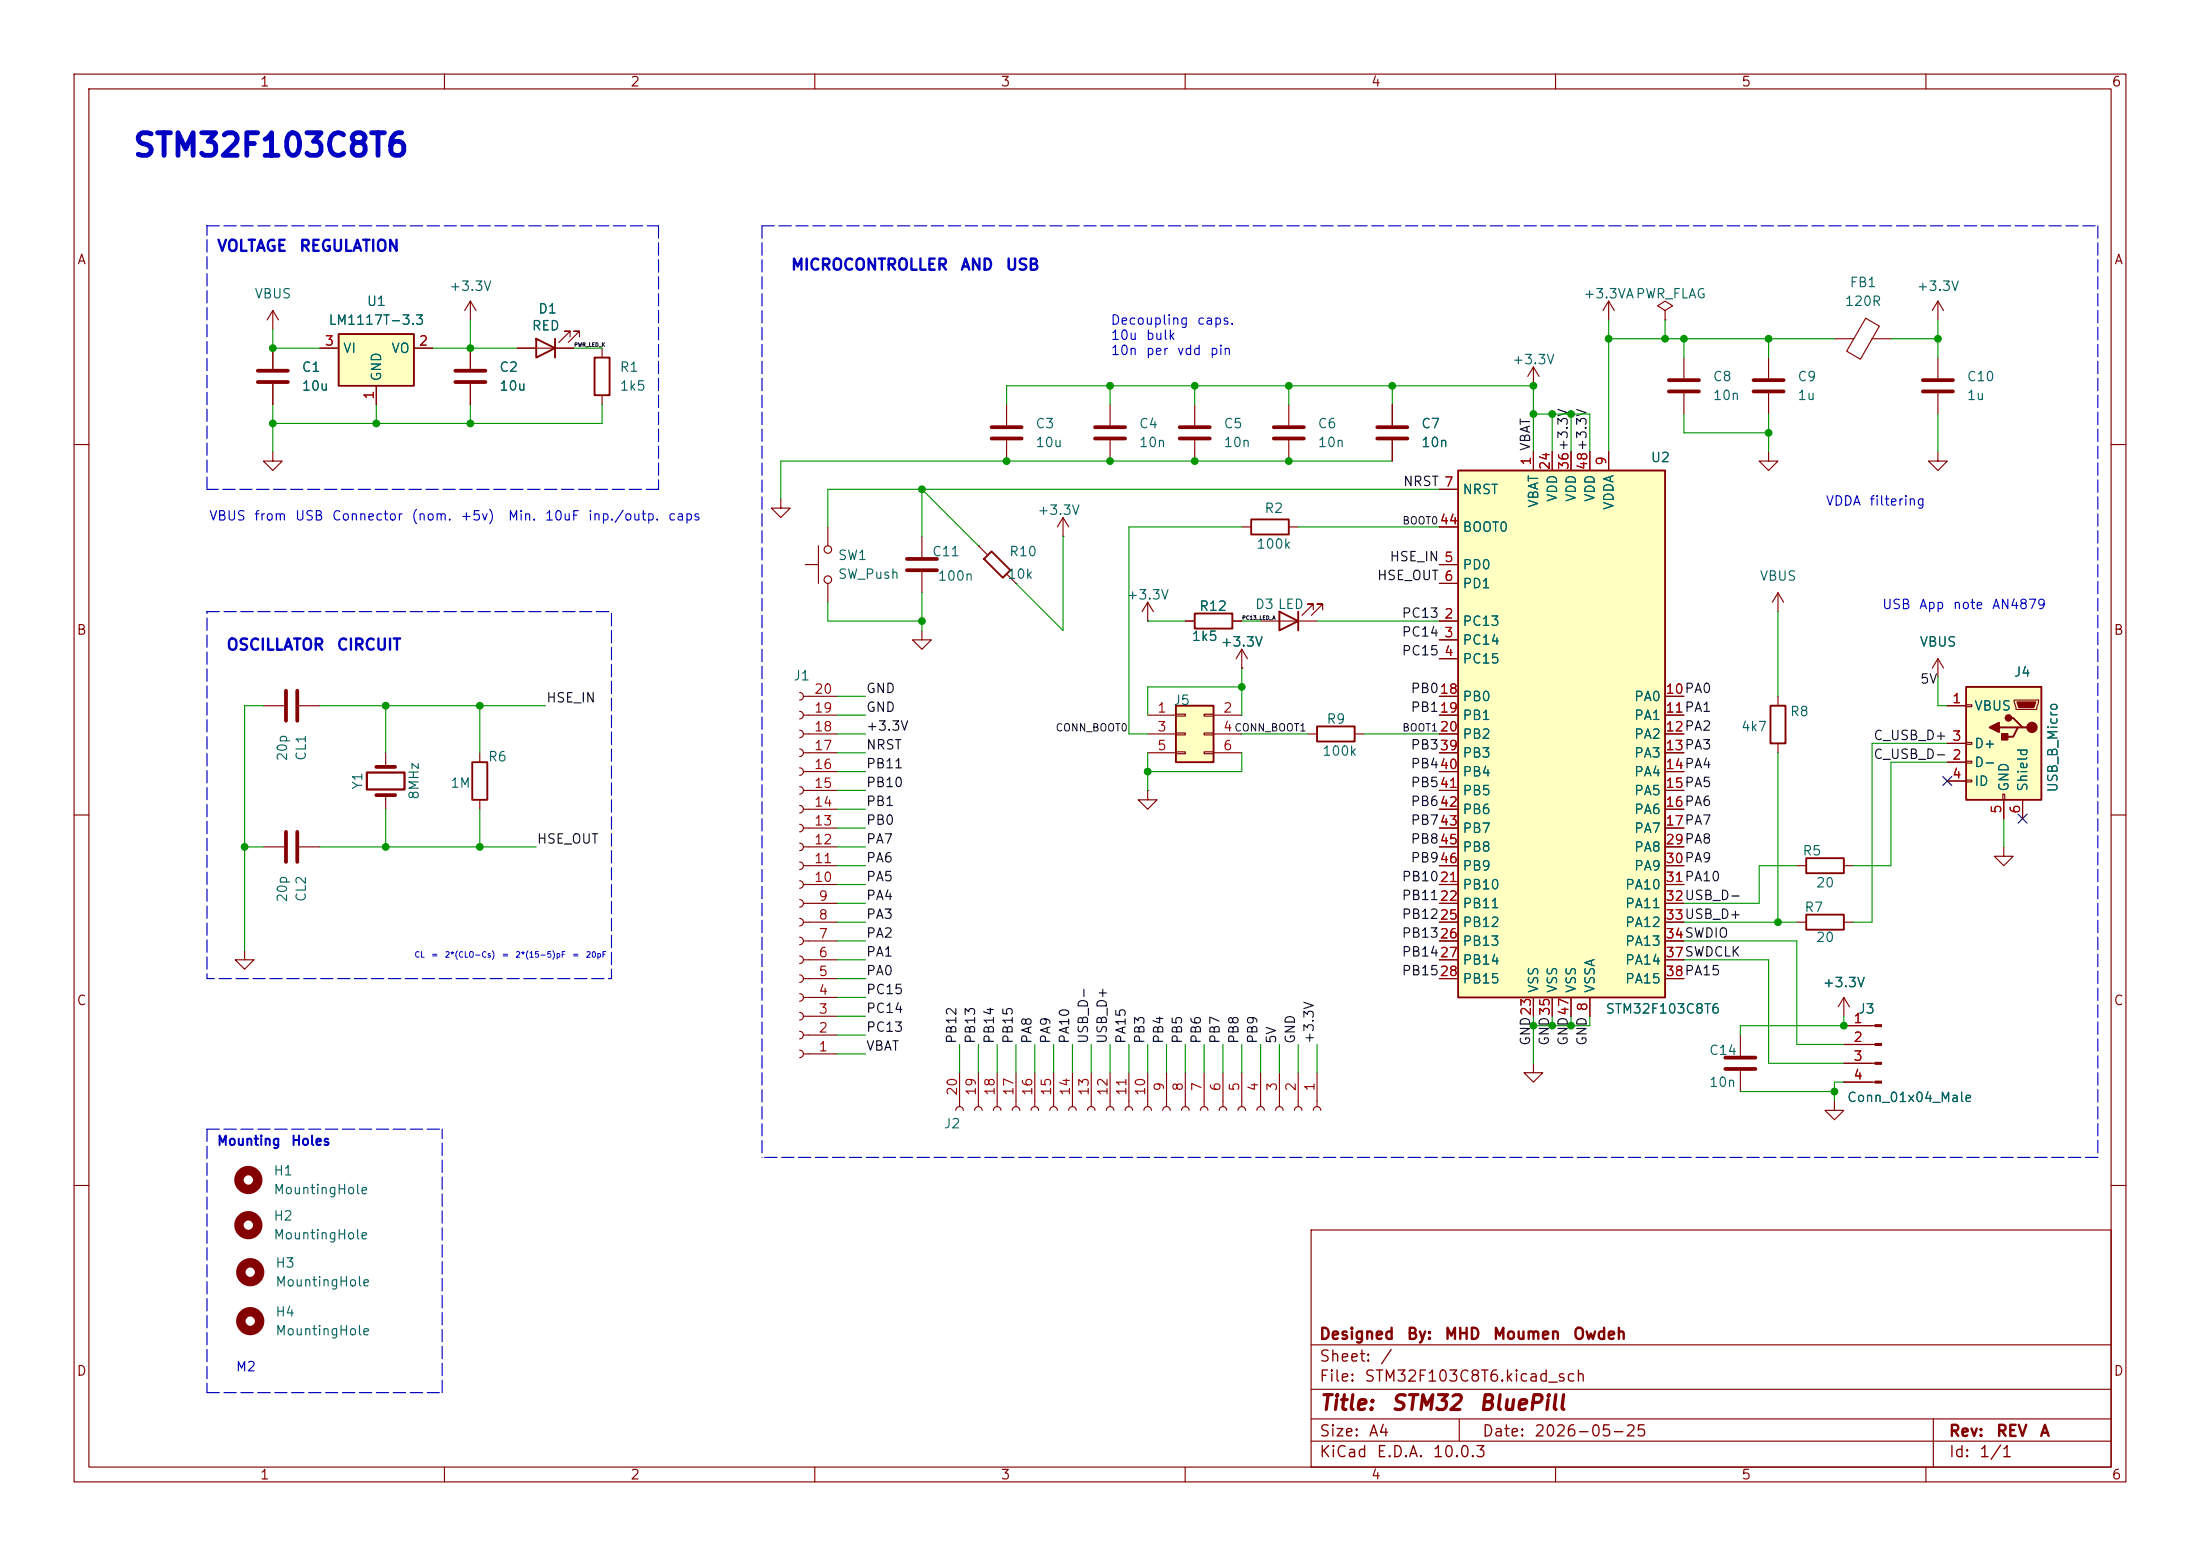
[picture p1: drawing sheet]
<svg xmlns="http://www.w3.org/2000/svg" width="297mm" height="210mm" viewBox="0 0 297 210" stroke-linecap="round" stroke-linejoin="round" font-family="sans-serif">
<g fill="none" stroke="#840000" stroke-width=".15">
<path d="M10 10h277v190h-277zM12 12h273v186h-273zM60 10v2M110 10v2M160 10v2M210 10v2M260 10v2M149.9 54.6v2.8M149.9 59.4v2.8M10 60h2M238.8 61v1.2h1.2l-1.2 1.3-1.3-1.3h1.3M285 60h2"/>
<path d="M35.6 95.3h2.8M40.4 95.3h2.8M124.5 85.1v1.3h1.2l-1.2 1.2-1.3-1.2h1.3M160 83.8h1.3M166.4 83.8h1.2M176.5 99.1h1.3M182.9 99.1h1.2M240 80l-.7 1.3M240 80l.8 1.3M240 80v2.6M10 110h2M64.8 101.6v1.3"/>
<path d="M64.8 108v1.2M242.6 116.8h1.2M248.9 116.8h1.3M285 110h2M248.9 134.6l-.7 1.3M248.9 134.6l.8 1.3M248.9 134.6v2.6M10 160h2M177 166h108v32h-108zM285 160h2M60 198v2M110 198v2"/>
<path d="M160 198v2M177 194.5h108M177 191.5h108M177 187.5h108M177 181.5h108M197 191.5v3M210 198v2M260 198v2M261 191.5v6.5"/>
</g>
<path d="M161.3 82.8h5.1v2h-5.1zM177.8 98h5.1v2.1h-5.1zM63.8 102.9h2v5.1h-2zM243.8 115.8h5.1v2.1h-5.1z" fill="none" stroke="#840000" stroke-width=".25"/>
<circle cx="33.5" cy="165.4" r="1.27" fill="none" stroke="#840000" stroke-width="1.3"/>
<path d="M147.8 57.7h4.1M147.8 59.2h4.1M38.6 93.2v4.1M40.1 93.2v4.1" fill="none" stroke="#840000" stroke-width=".51"/>
<path d="M196.8 63.5h28v71.1h-28z" fill="#ffffc2"/>
<path d="M72.4 45.7l2.5 1.3-2.5 1.3zM74.9 45.7v2.6M80.3 48.3h2v5h-2zM196.8 63.5h28v71.1h-28zM239 95.3h2v5h-2z" fill="none" stroke="#840000" stroke-width=".25"/>
<g fill="none" stroke="#840000" stroke-width=".15">
<path d="M36.8 41.9l-.7 1.3M36.8 41.9l.8 1.3M36.8 41.9v2.6M63.5 47v2.8M63.5 51.8v2.8M69.8 47h7.7M77 45.5v-.8h-.8h.8l-1.6 1.5M78.2 45.5v-.8h-.7h.7l-1.5 1.5M81.3 47v1.3M81.3 53.3v1.3M174 54.6v2.8M174 59.4v2.8"/>
<path d="M36.8 61v1.2h1.3l-1.3 1.3-1.2-1.3h1.2M108.7 76.2h1.8M110.5 73.7v5M111.8 71.1v2.6M111.8 78.7v2.6M194.3 76.2h2.5M194.3 78.7h2.5M194.3 66h2.5M194.3 71.1h2.5M207 61v2.5M209.5 61v2.5M212.1 61v2.5"/>
<path d="M214.6 61v2.5M217.2 61v2.5M194.3 83.8h2.5M194.3 86.4h2.5M194.3 88.9h2.5M194.3 94h2.5M194.3 96.5h2.5M194.3 99.1h2.5M224.8 94h2.5M224.8 96.5h2.5M224.8 99.1h2.5M240 94v1.3"/>
<path d="M261.6 88.9l-.7 1.3M261.6 88.9l.8 1.3M261.6 88.9v2.5M35.6 114.3h2.8M40.4 114.3h2.8M52.1 101.6v1.9M52.1 107.3v1.9M154.9 106.7v1.3h1.3l-1.3 1.2-1.2-1.2h1.2M154.9 106.7h.1M194.3 101.6h2.5M194.3 104.1h2.5M194.3 106.7h2.5"/>
<path d="M194.3 109.2h2.5M194.3 111.8h2.5M194.3 119.4h2.5M194.3 114.3h2.5M194.3 116.8h2.5M224.8 101.6h2.5M224.8 104.1h2.5M224.8 106.7h2.5M224.8 109.2h2.5M224.8 111.8h2.5M224.8 119.4h2.5M224.8 114.3h2.5"/>
<path d="M224.8 116.8h2.5M240 100.3v1.3M270.5 114.3v1.3h1.3l-1.3 1.2-1.3-1.2h1.3M33 128.3v1.2h1.3l-1.3 1.3-1.3-1.3h1.3M194.3 121.9h2.5M194.3 124.5h2.5M194.3 127h2.5M194.3 129.5h2.5M194.3 132.1h2.5M207 134.6v2.6M209.5 134.6v2.6M212.1 134.6v2.6"/>
<path d="M214.6 134.6v2.6M224.8 121.9h2.5M224.8 124.5h2.5M224.8 127h2.5M224.8 129.5h2.5M224.8 132.1h2.5"/>
<circle cx="111.8" cy="74.2" r=".51"/>
<circle cx="111.8" cy="78.2" r=".51"/>
</g>
<circle cx="33.5" cy="159.3" r="1.27" fill="none" stroke="#840000" stroke-width="1.3"/>
<path d="M61.5 50h4M61.5 51.6h4M172 57.7h4M172 59.2h4M38.6 112.3v4M40.1 112.3v4M50.8 107.3h2.5M50.8 103.5h2.5" fill="none" stroke="#840000" stroke-width=".51"/>
<path d="M49.5 104.3h5.1v2.3h-5.1z" fill="none" stroke="#840000" stroke-width=".3"/>
<path d="M45.7 45.1h10.2v7h-10.2z" fill="#ffffc2"/>
<path d="M45.7 45.1h10.2v7h-10.2zM132.8 75.4l1.1-1 2.5 2.6-1 1z" fill="none" stroke="#840000" stroke-width=".25"/>
<g fill="none" stroke="#840000" stroke-width=".15">
<path d="M36.8 47v2.8M36.8 51.8v2.8M43.2 47h2.5M50.8 52.1v2.5M55.9 47h2.5M63.5 40.6l-.8 1.3M63.5 40.6l.8 1.3M63.5 40.6v2.6M105.4 67.3v1.3h1.3l-1.3 1.3-1.3-1.3h1.3M124.5 72.4v2.8M124.5 77.2v2.8M132.1 73.7h.1"/>
<path d="M132.1 73.7l1.2 1.2M135.9 77.5l1.3 1.2M137.2 78.7h.1M167.6 90.2h.1M167.6 87.6l-.7 1.3M167.6 87.6l.8 1.3M167.6 87.6v2.6"/>
</g>
<path d="M34.8 50h4.1M34.8 51.6h4.1M122.4 75.4h4.1M122.4 77h4.1" fill="none" stroke="#840000" stroke-width=".51"/>
<circle cx="33.8" cy="171.7" r="1.27" fill="none" stroke="#840000" stroke-width="1.3"/>
<path d="M158.7 95.3h5.1v7.6h-5.1z" fill="#ffffc2"/>
<path d="M158.7 95.3h5.1v7.6h-5.1z" fill="none" stroke="#840000" stroke-width=".25"/>
<path d="M154.9 96.5h3.8M154.9 99.1h3.8M158.7 96.4h1.3v.2h-1.3zM158.7 98.9h1.3v.3h-1.3zM162.6 96.4h1.2v.2h-1.2zM162.6 98.9h1.2v.3h-1.2zM163.8 96.5h3.8M163.8 99.1h3.8M154.9 101.6h3.8M158.7 101.5h1.3v.2h-1.3zM162.6 101.5h1.2v.2h-1.2zM163.8 101.6h3.8" fill="none" stroke="#840000" stroke-width=".15"/>
<path d="M265.4 92.7h10.2v15.3h-10.2z" fill="#ffffc2"/>
<path d="M168.9 70.1h5.1v2h-5.1zM172.7 82.6l2.6 1.2-2.6 1.3zM175.3 82.6v2.5M265.4 92.7h10.2v15.3h-10.2zM269.9 98.2h2.5M271.1 96.9h.7l1.2 1.3h.7M273 98.2h-.6l-.6 1.2h-1.3M243.8 123.4h5.1v2.1h-5.1z" fill="none" stroke="#840000" stroke-width=".25"/>
<g fill="none" stroke="#840000" stroke-width=".15">
<path d="M36.8 47v2.8M36.8 51.8v2.8M43.2 47h2.5M50.8 52.1v2.5M55.9 47h2.5M63.5 47v2.8M63.5 51.8v2.8M69.8 47h2.6M74.9 47h2.6M135.9 54.6v2.8M135.9 59.4v2.8M161.3 54.6v2.8"/>
<path d="M161.3 59.4v2.8M188 54.6v2.8M188 59.4v2.8M207 49.5l-.8 1.3M207 49.5l.8 1.3M207 49.5v2.6M217.2 40.6l-.8 1.3M217.2 40.6l.7 1.3M217.2 40.6v2.6M224.8 41.9l1-.6-1-.7-1 .7 1 .6v1.3M224.8 43.2h.1M227.3 48.3v2.8"/>
<path d="M227.3 53.1v2.8M238.8 48.3v2.8M238.8 53.1v2.8M247.6 45.7h2.6M251.9 43l1.8 1-2.5 4.5-1.9-1.1zM252.7 45.7h2.6M261.6 40.6v2.6M261.6 48.3v2.8M261.6 53.1v2.8M261.6 40.6l-.7 1.3M261.6 40.6l.8 1.3M143.5 72.4h.1"/>
<path d="M143.5 69.9l-.8 1.2M143.5 69.9l.8 1.2M143.5 69.9v2.5M167.6 71.1h1.3M174 71.1h1.3M194.3 71.1h2.5M194.3 76.2h2.5M194.3 78.7h2.5M194.3 66h2.5M207 61v2.5M209.5 61v2.5M212.1 61v2.5"/>
<path d="M214.6 61v2.5M217.2 61v2.5M261.6 61v1.2h1.3l-1.3 1.3-1.3-1.3h1.3M107.9 98.6a.51 .51 0 0 1 .6 .5 .51 .51 0 0 1-.6 .5M107.9 96a.51 .51 0 0 1 .6 .5 .51 .51 0 0 1-.6 .5M107.9 93.5a.51 .51 0 0 1 .6 .5 .51 .51 0 0 1-.6 .5M108.5 99.1h4.5M108.5 96.5h4.5M108.5 94h4.5M154.9 83.8h.1M154.9 81.3l-.7 1.3M154.9 81.3l.8 1.3"/>
<path d="M154.9 81.3v2.5M160 83.8h1.3M166.4 83.8h1.2M167.6 90.2h.1M170.2 83.8h7.6M177.3 82.3v-.8h-.8h.8l-1.5 1.6M178.6 82.3v-.8h-.8h.8l-1.6 1.6M194.3 83.8h2.5M194.3 99.1h2.5M194.3 96.5h2.5M194.3 94h2.5M194.3 86.4h2.5"/>
<path d="M194.3 88.9h2.5M224.8 99.1h2.5M224.8 96.5h2.5M224.8 94h2.5M262.9 95.3h2.5M265.4 95.1h.8v.3h-.8zM271.9 94.5h3.3v.2l-.2 1.1h-2.8zM107.9 118.9a.51 .51 0 0 1 .6 .5 .51 .51 0 0 1-.6 .5M107.9 116.3a.51 .51 0 0 1 .6 .5 .51 .51 0 0 1-.6 .5M107.9 113.8a.51 .51 0 0 1 .6 .5 .51 .51 0 0 1-.6 .5M107.9 111.3a.51 .51 0 0 1 .6 .5 .51 .51 0 0 1-.6 .5M107.9 108.7a.51 .51 0 0 1 .6 .5 .51 .51 0 0 1-.6 .5"/>
<path d="M107.9 106.2a.51 .51 0 0 1 .6 .5 .51 .51 0 0 1-.6 .5M107.9 103.6a.51 .51 0 0 1 .6 .5 .51 .51 0 0 1-.6 .5M107.9 101.1a.51 .51 0 0 1 .6 .5 .51 .51 0 0 1-.6 .5M108.5 119.4h4.5M108.5 116.8h4.5M108.5 114.3h4.5M108.5 111.8h4.5M108.5 109.2h4.5M108.5 106.7h4.5M108.5 104.1h4.5M108.5 101.6h4.5M194.3 119.4h2.5"/>
<path d="M194.3 116.8h2.5M194.3 114.3h2.5M194.3 111.8h2.5M194.3 109.2h2.5M194.3 106.7h2.5M194.3 104.1h2.5M194.3 101.6h2.5M224.8 119.4h2.5M224.8 116.8h2.5M224.8 114.3h2.5M224.8 111.8h2.5M224.8 109.2h2.5"/>
<path d="M224.8 106.7h2.5M224.8 104.1h2.5M224.8 101.6h2.5M262.9 102.9h2.5M262.9 100.3h2.5M262.9 105.4h2.5M265.4 100.2h.8v.3h-.8zM265.4 102.7h.8v.3h-.8zM265.4 105.3h.8v.2h-.8zM270.4 107.2h.2v.8h-.2zM270.5 108v2.5M273 108v2.5"/>
<path d="M107.9 139.2a.51 .51 0 0 1 .6 .5 .51 .51 0 0 1-.6 .5M107.9 136.7a.51 .51 0 0 1 .6 .5 .51 .51 0 0 1-.6 .5M107.9 134.1a.51 .51 0 0 1 .6 .5 .51 .51 0 0 1-.6 .5M107.9 131.6a.51 .51 0 0 1 .6 .5 .51 .51 0 0 1-.6 .5M107.9 129a.51 .51 0 0 1 .6 .5 .51 .51 0 0 1-.6 .5M107.9 126.5a.51 .51 0 0 1 .6 .5 .51 .51 0 0 1-.6 .5M107.9 124a.51 .51 0 0 1 .6 .5 .51 .51 0 0 1-.6 .5M107.9 121.4a.51 .51 0 0 1 .6 .5 .51 .51 0 0 1-.6 .5M108.5 124.5h4.5M108.5 139.7h4.5M108.5 137.2h4.5M108.5 134.6h4.5"/>
<path d="M108.5 132.1h4.5M108.5 129.5h4.5M108.5 127h4.5M108.5 121.9h4.5M194.3 124.5h2.5M194.3 132.1h2.5M194.3 129.5h2.5M194.3 127h2.5M194.3 121.9h2.5M207 134.6v2.6M209.5 134.6v2.6M212.1 134.6v2.6"/>
<path d="M214.6 134.6v2.6M224.8 124.5h2.5M224.8 132.1h2.5M224.8 129.5h2.5M224.8 127h2.5M224.8 121.9h2.5M234.9 139.7v2.8M242.6 124.5h1.2M248.9 124.5h1.3M248.9 138.4h4.2M107.9 141.7a.51 .51 0 0 1 .6 .5 .51 .51 0 0 1-.6 .5M108.5 142.2h4.5"/>
<path d="M129 149.9a.51 .51 0 0 1 .5-.5 .51 .51 0 0 1 .5 .5M129.5 144.8v4.6M131.6 149.9a.51 .51 0 0 1 .5-.5 .51 .51 0 0 1 .5 .5M132.1 144.8v4.6M134.1 149.9a.51 .51 0 0 1 .5-.5 .51 .51 0 0 1 .5 .5M134.6 144.8v4.6M136.7 149.9a.51 .51 0 0 1 .5-.5 .51 .51 0 0 1 .5 .5M137.2 144.8v4.6M139.2 149.9a.51 .51 0 0 1 .5-.5 .51 .51 0 0 1 .5 .5M139.7 144.8v4.6M141.7 149.9a.51 .51 0 0 1 .5-.5 .51 .51 0 0 1 .5 .5M142.2 144.8v4.6"/>
<path d="M144.3 149.9a.51 .51 0 0 1 .5-.5 .51 .51 0 0 1 .5 .5M144.8 144.8v4.6M146.8 149.9a.51 .51 0 0 1 .5-.5 .51 .51 0 0 1 .5 .5M147.3 144.8v4.6M149.4 149.9a.51 .51 0 0 1 .5-.5 .51 .51 0 0 1 .5 .5M149.9 144.8v4.6M151.9 149.9a.51 .51 0 0 1 .5-.5 .51 .51 0 0 1 .5 .5M152.4 144.8v4.6M154.4 149.9a.51 .51 0 0 1 .5-.5 .51 .51 0 0 1 .5 .5M154.9 144.8v4.6M157 149.9a.51 .51 0 0 1 .5-.5 .51 .51 0 0 1 .5 .5M157.5 144.8v4.6"/>
<path d="M159.5 149.9a.51 .51 0 0 1 .5-.5 .51 .51 0 0 1 .5 .5M160 144.8v4.6M162.1 149.9a.51 .51 0 0 1 .5-.5 .51 .51 0 0 1 .5 .5M162.6 144.8v4.6M164.6 149.9a.51 .51 0 0 1 .5-.5 .51 .51 0 0 1 .5 .5M165.1 144.8v4.6M167.1 149.9a.51 .51 0 0 1 .5-.5 .51 .51 0 0 1 .5 .5M167.6 144.8v4.6M169.7 149.9a.51 .51 0 0 1 .5-.5 .51 .51 0 0 1 .5 .5M170.2 144.8v4.6M172.2 149.9a.51 .51 0 0 1 .5-.5 .51 .51 0 0 1 .5 .5M172.7 144.8v4.6"/>
<path d="M174.8 149.9a.51 .51 0 0 1 .5-.5 .51 .51 0 0 1 .5 .5M175.3 144.8v4.6M177.3 149.9a.51 .51 0 0 1 .5-.5 .51 .51 0 0 1 .5 .5M177.8 144.8v4.6M207 143.5v1.3h1.3l-1.3 1.3-1.3-1.3h1.3M234.9 144.5v2.8M247.6 148.6v1.3h1.3l-1.3 1.2-1.2-1.2h1.2M248.9 141h4.2M248.9 143.5h4.2M248.9 146.1h4.2"/>
</g>
<g fill="#840000" stroke="#840000" stroke-width=".15">
<path d="M272.3 94.7h2.5l-.2 .8h-2.1z"/>
<path d="M253.1 138.3h.9v.3h-.9z"/>
<path d="M253.1 140.8h.9v.3h-.9z"/>
<path d="M253.1 143.4h.9v.2h-.9z"/>
<path d="M253.1 145.9h.9v.3h-.9z"/>
</g>
<g fill="#840000" stroke="#840000" stroke-width=".25">
<path d="M270.3 99.1h.7v.7h-.7z"/>
<path d="M268.6 98.2l1.3-.7v1.3z"/>
<circle cx="274.3" cy="98.2" r=".63"/>
<circle cx="271.1" cy="96.9" r=".38"/>
</g>
<circle cx="33.8" cy="178.3" r="1.27" fill="none" stroke="#840000" stroke-width="1.3"/>
<g fill="none" stroke="#840000" stroke-width=".51">
<path d="M133.9 57.7h4M133.9 59.2h4M159.3 57.7h4M159.3 59.2h4M185.9 57.7h4.1M185.9 59.2h4.1M225.3 51.3h4.1M225.3 52.8h4.1M236.7 51.3h4.1M236.7 52.8h4.1M259.6 51.3h4.1M259.6 52.8h4.1"/>
<path d="M232.9 142.7h4.1M232.9 144.3h4.1"/>
</g>
<g fill="none" stroke="#0000c2" stroke-width=".15" stroke-dasharray="1.7 .6">
<path d="M27.9 30.5h.1M27.9 30.5h61M88.9 30.5v35.5M102.9 30.5h180.3M102.9 30.5v125.7M283.2 30.5v125.7M27.9 66v-35.5M88.9 66h-61M27.9 82.6h54.6v49.5h-54.6zM27.9 152.4h31.8M27.9 152.4v35.6M283.2 156.2h-180.3"/>
<path d="M27.9 188h31.8M59.7 188v-35.6"/>
</g>
<g fill="none" stroke="#009600" stroke-width=".15">
<path d="M36.8 44.5v2.5h6.4M36.8 54.6v6.4M50.8 54.6v2.6M58.4 47h11.4M63.5 43.2v3.8M63.5 54.6v2.6M77.5 47h3.8M81.3 54.6v2.6h-44.5M135.9 54.6v-2.5h71.1v8.9M149.9 52.1v2.5M161.3 52.1v2.5M174 52.1v2.5"/>
<path d="M188 52.1v2.5M207 55.9h7.6v5.1M209.5 55.9v5.1M212.1 55.9v5.1M217.2 45.7h30.4M217.2 43.2v17.8M224.8 43.2v2.5M227.3 45.7v2.6M227.3 55.9v2.5h11.5M238.8 45.7v2.6M238.8 55.9v5.1M255.3 45.7h6.3"/>
<path d="M261.6 43.2v5.1M261.6 55.9v5.1M124.5 72.4v-6.4l7.6 7.7M143.5 72.4v12.7l-6.3-6.4M167.6 71.1h-15.2v28h2.5M175.3 71.1h19M188 62.2h-82.6v5.1M194.3 66h-82.5v5.1M35.6 95.3h-2.6v33M43.2 95.3h30.5M52.1 95.3v6.3M64.8 95.3v6.3"/>
<path d="M111.8 81.3v2.5h12.7M113 99.1h3.8M113 94h3.8M113 96.5h3.8M124.5 80v5.1M154.9 83.8h5.1M167.6 90.2v6.3M167.6 99.1h8.9M167.6 83.8h2.6M167.6 92.7h-12.7v3.8M177.8 83.8h16.5M184.1 99.1h10.2"/>
<path d="M240 82.6v11.4M261.6 91.4v3.9h1.3M33 114.3h2.6M43.2 114.3h29.2M52.1 109.2v5.1M64.8 109.2v5.1M113 116.8h3.8M113 114.3h3.8M113 104.1h3.8M113 111.8h3.8M113 106.7h3.8M113 119.4h3.8"/>
<path d="M113 109.2h3.8M113 101.6h3.8M154.9 101.6v5.1M167.6 101.6v2.5h-12.7M240 101.6v22.9M242.6 116.8h-5.1v5.1h-10.2M262.9 102.9h-7.6v13.9h-5.1M262.9 100.3h-10.2v24.2h-2.5M270.5 110.5v3.8M113 124.5h3.8M113 139.7h3.8M113 129.5h3.8"/>
<path d="M113 127h3.8M113 134.6h3.8M113 137.2h3.8M113 132.1h3.8M113 121.9h3.8M207 137.2v6.3M209.5 137.2v1.2M212.1 137.2v1.2M214.6 137.2v1.2h-7.6M227.3 127h15.3v14h6.3M227.3 129.5h11.5v14h10.1M227.3 124.5h15.3"/>
<path d="M248.9 137.2v1.2h-14v1.3M113 142.2h3.8M129.5 141v3.8M132.1 141v3.8M134.6 141v3.8M137.2 141v3.8M139.7 141v3.8M142.2 141v3.8M144.8 141v3.8M147.3 141v3.8M149.9 141v3.8M152.4 141v3.8"/>
<path d="M154.9 141v3.8M157.5 141v3.8M160 141v3.8M162.6 141v3.8M165.1 141v3.8M167.6 141v3.8M170.2 141v3.8M172.7 141v3.8M175.3 141v3.8M177.8 141v3.8M234.9 147.3h12.7M248.9 146.1h-1.3v2.5"/>
</g>
<path d="M262.3 104.8l1.2 1.2M263.5 104.8l-1.2 1.2M272.4 109.9l1.3 1.2M273.7 109.9l-1.3 1.2" fill="none" stroke="#000084" stroke-width=".15"/>
<g fill="#009600" stroke="#009600" stroke-width=".14">
<circle cx="63.5" cy="57.2" r=".46"/>
<circle cx="50.8" cy="57.2" r=".46"/>
<circle cx="36.8" cy="47" r=".46"/>
<circle cx="36.8" cy="57.2" r=".46"/>
<circle cx="63.5" cy="47" r=".46"/>
<circle cx="64.8" cy="114.3" r=".46"/>
<circle cx="64.8" cy="95.3" r=".46"/>
<circle cx="52.1" cy="114.3" r=".46"/>
<circle cx="52.1" cy="95.3" r=".46"/>
<circle cx="33" cy="114.3" r=".46"/>
<circle cx="207" cy="138.4" r=".46"/>
<circle cx="154.9" cy="104.1" r=".46"/>
<circle cx="167.6" cy="92.7" r=".46"/>
<circle cx="124.5" cy="66" r=".46"/>
<circle cx="124.5" cy="83.8" r=".46"/>
<circle cx="161.3" cy="52.1" r=".46"/>
<circle cx="161.3" cy="62.2" r=".46"/>
<circle cx="135.9" cy="62.2" r=".46"/>
<circle cx="149.9" cy="62.2" r=".46"/>
<circle cx="209.5" cy="55.9" r=".46"/>
<circle cx="207" cy="55.9" r=".46"/>
<circle cx="207" cy="52.1" r=".46"/>
<circle cx="174" cy="62.2" r=".46"/>
<circle cx="174" cy="52.1" r=".46"/>
<circle cx="188" cy="52.1" r=".46"/>
<circle cx="149.9" cy="52.1" r=".46"/>
<circle cx="247.6" cy="147.3" r=".46"/>
<circle cx="240" cy="124.5" r=".46"/>
<circle cx="248.9" cy="138.4" r=".46"/>
<circle cx="212.1" cy="138.4" r=".46"/>
<circle cx="209.5" cy="138.4" r=".46"/>
<circle cx="238.8" cy="45.7" r=".46"/>
<circle cx="227.3" cy="45.7" r=".46"/>
<circle cx="212.1" cy="55.9" r=".46"/>
<circle cx="261.6" cy="45.7" r=".46"/>
<circle cx="217.2" cy="45.7" r=".46"/>
<circle cx="224.8" cy="45.7" r=".46"/>
<circle cx="238.8" cy="58.4" r=".46"/>
</g>
<text font-size="3" fill="#0000c2" x="17.8" y="21.9">STM32F103C8T6</text>
<g font-size="2" fill="#840000">
<text x="178" y="190.8">Title:</text>
<text x="187.7" y="190.8">STM32</text>
<text x="199.5" y="190.8">BluePill</text>
</g>
<g font-size="1.5" fill="#0000c2">
<text x="29.2" y="34.3">VOLTAGE</text>
<text x="40.3" y="34.3">REGULATION</text>
<text x="106.7" y="36.9">MICROCONTROLLER</text>
<text x="129.6" y="36.9">AND</text>
<text x="135.7" y="36.9">USB</text>
<text x="30.5" y="88.1">OSCILLATOR</text>
<text x="45.4" y="88.1">CIRCUIT</text>
</g>
<g font-size="1.5" fill="#840000">
<text x="178" y="184.2">Sheet:</text>
<text x="178" y="181.2">Designed</text>
<text x="186.2" y="184.2">/</text>
<text x="189.8" y="181.2">By:</text>
<text x="194.9" y="181.2">MHD</text>
<text x="201.4" y="181.2">Moumen</text>
<text x="212.3" y="181.2">Owdeh</text>
<text x="178" y="186.9">File:</text>
<text x="184.1" y="186.9">STM32F103C8T6.kicad_sch</text>
<text x="178" y="197.1">KiCad</text>
<text x="178" y="194.3">Size:</text>
<text x="184.7" y="194.3">A4</text>
<text x="185.7" y="197.1">E.D.A.</text>
<text x="193.3" y="197.1">10.0.3</text>
<text x="200" y="194.3">Date:</text>
<text x="207" y="194.3">2026-05-25</text>
<text x="263" y="194.3">Rev:</text>
<text x="263" y="197.1">Id:</text>
<text x="267.1" y="197.1">1/1</text>
<text x="269.4" y="194.3">REV</text>
<text x="275.3" y="194.3">A</text>
</g>
<g font-size="1.3" fill="#840000">
<text x="35" y="12">1</text>
<text x="85" y="12">2</text>
<text x="135" y="12">3</text>
<text x="185" y="12">4</text>
<text x="235" y="12">5</text>
<text x="285" y="12">6</text>
<text x="10.3" y="36">A</text>
<text x="285.3" y="36">A</text>
<text x="10.3" y="86">B</text>
<text x="285.3" y="86">B</text>
<text x="10.3" y="136">C</text>
<text x="285.3" y="136">C</text>
<text x="10.3" y="186">D</text>
<text x="285.3" y="186">D</text>
<text x="35" y="200">1</text>
<text x="85" y="200">2</text>
<text x="135" y="200">3</text>
<text x="185" y="200">4</text>
<text x="235" y="200">5</text>
<text x="285" y="200">6</text>
</g>
<g font-size="1.3" fill="#006464">
<text x="34.3" y="40.6">VBUS</text>
<text x="49.4" y="41.6">U1</text>
<text x="60.6" y="39.6">+3.3V</text>
<text x="213.7" y="40.6">+3.3VAPWR_FLAG</text>
<text x="249" y="41.6">120R</text>
<text x="249.6" y="39.1">FB1</text>
<text x="258.7" y="39.6">+3.3V</text>
<text x="44.3" y="44.2">LM1117T-3.3</text>
<text x="46.2" y="48">VI</text>
<text x="52.7" y="48">VO</text>
<text x="71.7" y="44.9">RED</text>
<text x="72.6" y="42.6">D1</text>
<text x="40.6" y="50.5">C1</text>
<text x="40.6" y="53">10u</text>
<text x="51.8" y="51.6" transform="rotate(-90 51.8 51.6)">GND</text>
<text x="67.3" y="50.5">C2</text>
<text x="67.3" y="53">10u</text>
<text x="83.6" y="50.5">R1</text>
<text x="83.6" y="53">1k5</text>
<text x="204.1" y="49.5">+3.3V</text>
<text x="231.1" y="51.8">C8</text>
<text x="242.6" y="51.8">C9</text>
<text x="265.4" y="51.8">C10</text>
<text x="139.7" y="58.1">C3</text>
<text x="153.7" y="58.1">C4</text>
<text x="165.1" y="58.1">C5</text>
<text x="177.8" y="58.1">C6</text>
<text x="191.8" y="58.1">C7</text>
<text x="231.1" y="54.3">10n</text>
<text x="242.6" y="54.3">1u</text>
<text x="265.4" y="54.3">1u</text>
<text x="139.7" y="60.7">10u</text>
<text x="153.7" y="60.7">10n</text>
<text x="165.1" y="60.7">10n</text>
<text x="177.8" y="60.7">10n</text>
<text x="191.8" y="60.7">10n</text>
<text x="222.8" y="62.7">U2</text>
<text x="140" y="69.8">+3.3V</text>
<text x="170.6" y="69.6">R2</text>
<text x="197.4" y="67">NRST</text>
<text x="208" y="68.6" transform="rotate(-90 208 68.6)">VBAT</text>
<text x="210.5" y="67.8" transform="rotate(-90 210.5 67.8)">VDD</text>
<text x="213.1" y="67.8" transform="rotate(-90 213.1 67.8)">VDD</text>
<text x="215.6" y="67.8" transform="rotate(-90 215.6 67.8)">VDD</text>
<text x="218.1" y="68.9" transform="rotate(-90 218.1 68.9)">VDDA</text>
<text x="113" y="75.9">SW1</text>
<text x="125.7" y="75.4">C11</text>
<text x="136.2" y="75.4">R10</text>
<text x="169.5" y="74.4">100k</text>
<text x="197.4" y="77.2">PD0</text>
<text x="197.4" y="72.1">BOOT0</text>
<text x="113" y="78.4">SW_Push</text>
<text x="126.5" y="78.7">100n</text>
<text x="135.9" y="78.4">10k</text>
<text x="152" y="81.2">+3.3V</text>
<text x="161.8" y="82.8">R12</text>
<text x="169.3" y="82.5">D3 LED</text>
<text x="197.4" y="79.7">PD1</text>
<text x="237.5" y="78.7">VBUS</text>
<text x="160.8" y="86.8">1k5</text>
<text x="164.7" y="87.6">+3.3V</text>
<text x="197.4" y="84.8">PC13</text>
<text x="197.4" y="87.3">PC14</text>
<text x="197.4" y="89.9">PC15</text>
<text x="259.1" y="87.6">VBUS</text>
<text x="107" y="92.2">J1</text>
<text x="158.3" y="95.5">J5</text>
<text x="197.4" y="95">PB0</text>
<text x="220.5" y="95">PA0</text>
<text x="271.8" y="91.6">J4</text>
<text x="179" y="98">R9</text>
<text x="197.4" y="97.5">PB1</text>
<text x="197.4" y="100">PB2</text>
<text x="220.5" y="97.5">PA1</text>
<text x="220.5" y="100">PA2</text>
<text x="235" y="99">4k7</text>
<text x="241.6" y="97">R8</text>
<text x="266.4" y="96.2">VBUS</text>
<text x="266.4" y="101.3">D+</text>
<text x="39.1" y="102.8" transform="rotate(-90 39.1 102.8)">20p</text>
<text x="41.6" y="102.8" transform="rotate(-90 41.6 102.8)">CL1</text>
<text x="49.2" y="106.7" transform="rotate(-90 49.2 106.7)">Y1</text>
<text x="60.7" y="106.6">1M</text>
<text x="65.8" y="103.1">R6</text>
<text x="178.4" y="102.3">100k</text>
<text x="197.4" y="102.6">PB3</text>
<text x="197.4" y="105.1">PB4</text>
<text x="197.4" y="107.7">PB5</text>
<text x="220.5" y="102.6">PA3</text>
<text x="220.5" y="105.1">PA4</text>
<text x="220.5" y="107.7">PA5</text>
<text x="266.4" y="103.8">D-</text>
<text x="266.4" y="106.4">ID</text>
<text x="271.5" y="106.9" transform="rotate(-90 271.5 106.9)">GND</text>
<text x="274" y="106.9" transform="rotate(-90 274 106.9)">Shield</text>
<text x="278.1" y="107.1" transform="rotate(-90 278.1 107.1)">USB_B_Micro</text>
<text x="56.9" y="108" transform="rotate(-90 56.9 108)">8MHz</text>
<text x="197.4" y="110.2">PB6</text>
<text x="197.4" y="112.7">PB7</text>
<text x="220.5" y="110.2">PA6</text>
<text x="220.5" y="112.7">PA7</text>
<text x="197.4" y="115.3">PB8</text>
<text x="197.4" y="117.8">PB9</text>
<text x="220.5" y="115.3">PA8</text>
<text x="220.5" y="117.8">PA9</text>
<text x="243.3" y="115.8">R5</text>
<text x="39.1" y="121.9" transform="rotate(-90 39.1 121.9)">20p</text>
<text x="41.6" y="121.8" transform="rotate(-90 41.6 121.8)">CL2</text>
<text x="197.4" y="120.4">PB10</text>
<text x="197.4" y="122.9">PB11</text>
<text x="197.4" y="125.4">PB12</text>
<text x="219.3" y="120.4">PA10</text>
<text x="219.3" y="122.9">PA11</text>
<text x="219.3" y="125.4">PA12</text>
<text x="243.5" y="123.4">R7</text>
<text x="245.1" y="120.1">20</text>
<text x="197.4" y="128">PB13</text>
<text x="197.4" y="130.5">PB14</text>
<text x="219.3" y="128">PA13</text>
<text x="219.3" y="130.5">PA14</text>
<text x="245.1" y="127.5">20</text>
<text x="197.4" y="133.1">PB15</text>
<text x="208" y="134.1" transform="rotate(-90 208 134.1)">VSS</text>
<text x="210.5" y="134.1" transform="rotate(-90 210.5 134.1)">VSS</text>
<text x="213.1" y="134.1" transform="rotate(-90 213.1 134.1)">VSS</text>
<text x="215.6" y="134.1" transform="rotate(-90 215.6 134.1)">VSSA</text>
<text x="216.7" y="137.1">STM32F103C8T6</text>
<text x="219.3" y="133.1">PA15</text>
<text x="246" y="133.6">+3.3V</text>
<text x="250.8" y="137.1">J3</text>
<text x="230.6" y="142.7">C14</text>
<text x="230.6" y="147">10n</text>
<text x="249.3" y="149.1">Conn_01x04_Male</text>
<text x="127.3" y="152.6">J2</text>
<text x="36.8" y="159">H1</text>
<text x="36.8" y="161.5">MountingHole</text>
<text x="36.8" y="165.1">H2</text>
<text x="36.8" y="167.6">MountingHole</text>
<text x="37.1" y="171.4">H3</text>
<text x="37.1" y="173.9">MountingHole</text>
<text x="37.1" y="178">H4</text>
<text x="37.1" y="180.5">MountingHole</text>
</g>
<g font-size="1.3" fill="#a90000">
<text x="43.7" y="47">3</text>
<text x="56.4" y="47">2</text>
<text x="50.8" y="54" transform="rotate(-90 50.8 54)">1</text>
<text x="207" y="62.9" transform="rotate(-90 207 62.9)">1 VBAT</text>
<text x="207" y="62.9" transform="rotate(-90 207 62.9)">1</text>
<text x="209.5" y="63.5" transform="rotate(-90 209.5 63.5)">24</text>
<text x="212.1" y="63.5" transform="rotate(-90 212.1 63.5)">36+3.3V</text>
<text x="212.1" y="63.5" transform="rotate(-90 212.1 63.5)">36</text>
<text x="214.6" y="63.5" transform="rotate(-90 214.6 63.5)">48+3.3V</text>
<text x="214.6" y="63.5" transform="rotate(-90 214.6 63.5)">48</text>
<text x="217.1" y="62.9" transform="rotate(-90 217.1 62.9)">9</text>
<text x="194.3" y="71.1">44</text>
<text x="194.9" y="66">7</text>
<text x="194.9" y="76.2">5</text>
<text x="194.9" y="83.8">2</text>
<text x="194.9" y="78.7">6</text>
<text x="194.9" y="86.3">3</text>
<text x="194.9" y="88.9">4</text>
<text x="109.8" y="94">20</text>
<text x="194.3" y="94">18</text>
<text x="224.7" y="94">10PA0</text>
<text x="224.7" y="94">10</text>
<text x="263.5" y="95.2">1</text>
<text x="109.8" y="101.6">17</text>
<text x="109.8" y="99">18</text>
<text x="109.8" y="96.5">19</text>
<text x="156.1" y="96.5">1</text>
<text x="156.1" y="99">3</text>
<text x="156.1" y="101.6">5</text>
<text x="165" y="96.5">2</text>
<text x="165" y="99">4</text>
<text x="165" y="101.6">6</text>
<text x="194.3" y="99">20</text>
<text x="194.3" y="96.5">19</text>
<text x="194.3" y="101.6">39</text>
<text x="224.7" y="96.5">11PA1</text>
<text x="224.7" y="99">12PA2</text>
<text x="224.7" y="101.6">13PA3</text>
<text x="224.7" y="96.5">11</text>
<text x="224.7" y="99">12</text>
<text x="224.7" y="101.6">13</text>
<text x="263.5" y="100.3">3</text>
<text x="109.8" y="106.7">15</text>
<text x="109.8" y="104.1">16</text>
<text x="194.3" y="104.1">40</text>
<text x="194.3" y="106.7">41</text>
<text x="224.7" y="104.1">14PA4</text>
<text x="224.7" y="106.7">15PA5</text>
<text x="224.7" y="104.1">14</text>
<text x="224.7" y="106.7">15</text>
<text x="263.5" y="105.4">4</text>
<text x="263.5" y="102.8">2</text>
<text x="109.8" y="111.7">13</text>
<text x="109.8" y="109.2">14</text>
<text x="194.3" y="109.2">42</text>
<text x="194.3" y="111.7">43</text>
<text x="224.7" y="109.2">16PA6</text>
<text x="224.7" y="111.7">17PA7</text>
<text x="224.7" y="109.2">16</text>
<text x="224.7" y="111.7">17</text>
<text x="270.5" y="109.9" transform="rotate(-90 270.5 109.9)">5</text>
<text x="273" y="109.9" transform="rotate(-90 273 109.9)">6</text>
<text x="109.8" y="119.4">10</text>
<text x="109.8" y="116.8">11</text>
<text x="109.8" y="114.3">12</text>
<text x="194.3" y="119.4">21</text>
<text x="194.3" y="114.3">45</text>
<text x="194.3" y="116.8">46</text>
<text x="224.7" y="114.3">29PA8</text>
<text x="224.7" y="116.8">30PA9</text>
<text x="224.7" y="119.4">31PA10</text>
<text x="224.7" y="114.3">29</text>
<text x="224.7" y="116.8">30</text>
<text x="224.7" y="119.4">31</text>
<text x="110.4" y="124.4">8</text>
<text x="110.4" y="121.9">9</text>
<text x="194.3" y="121.9">22</text>
<text x="194.3" y="124.4">25</text>
<text x="224.7" y="121.9">32USB_D-</text>
<text x="224.7" y="124.4">33USB_D+</text>
<text x="224.7" y="121.9">32</text>
<text x="224.7" y="124.4">33</text>
<text x="110.4" y="129.5">6</text>
<text x="110.4" y="127">7</text>
<text x="194.3" y="127">26</text>
<text x="194.3" y="129.5">27</text>
<text x="224.7" y="127">34SWDIO</text>
<text x="224.7" y="129.5">37SWDCLK</text>
<text x="224.7" y="127">34</text>
<text x="224.7" y="129.5">37</text>
<text x="110.4" y="137.1">3</text>
<text x="110.4" y="134.6">4</text>
<text x="110.4" y="132.1">5</text>
<text x="194.3" y="132.1">28</text>
<text x="207" y="137.2" transform="rotate(-90 207 137.2)">23</text>
<text x="209.5" y="137.2" transform="rotate(-90 209.5 137.2)">35</text>
<text x="212.1" y="137.2" transform="rotate(-90 212.1 137.2)">47</text>
<text x="214.6" y="136.6" transform="rotate(-90 214.6 136.6)">8</text>
<text x="224.7" y="132.1">38PA15</text>
<text x="224.7" y="132.1">38</text>
<text x="110.4" y="142.2">1</text>
<text x="110.4" y="139.7">2</text>
<text x="250.1" y="138.4">1</text>
<text x="250.1" y="140.9">2</text>
<text x="250.1" y="143.5">3</text>
<text x="129.5" y="148" transform="rotate(-90 129.5 148)">20</text>
<text x="132.1" y="148" transform="rotate(-90 132.1 148)">19</text>
<text x="134.6" y="148" transform="rotate(-90 134.6 148)">18</text>
<text x="137.1" y="148" transform="rotate(-90 137.1 148)">17</text>
<text x="139.7" y="148" transform="rotate(-90 139.7 148)">16</text>
<text x="142.2" y="148" transform="rotate(-90 142.2 148)">15</text>
<text x="144.8" y="148" transform="rotate(-90 144.8 148)">14</text>
<text x="147.3" y="148" transform="rotate(-90 147.3 148)">13</text>
<text x="149.8" y="148" transform="rotate(-90 149.8 148)">12</text>
<text x="152.4" y="148" transform="rotate(-90 152.4 148)">11</text>
<text x="154.9" y="148" transform="rotate(-90 154.9 148)">10</text>
<text x="157.5" y="147.4" transform="rotate(-90 157.5 147.4)">9</text>
<text x="160" y="147.4" transform="rotate(-90 160 147.4)">8</text>
<text x="162.5" y="147.4" transform="rotate(-90 162.5 147.4)">7</text>
<text x="165.1" y="147.4" transform="rotate(-90 165.1 147.4)">6</text>
<text x="167.6" y="147.4" transform="rotate(-90 167.6 147.4)">5</text>
<text x="170.2" y="147.4" transform="rotate(-90 170.2 147.4)">4</text>
<text x="172.7" y="147.4" transform="rotate(-90 172.7 147.4)">3</text>
<text x="175.2" y="147.4" transform="rotate(-90 175.2 147.4)">2</text>
<text x="177.8" y="147.4" transform="rotate(-90 177.8 147.4)">1</text>
<text x="250.1" y="146">4</text>
</g>
<g font-size="1.3" fill="#0000c2">
<text x="149.9" y="44.1">Decoupling</text>
<text x="149.9" y="46.2">10u</text>
<text x="154.6" y="46.2">bulk</text>
<text x="161.5" y="44.1">caps.</text>
<text x="149.9" y="48.2">10n</text>
<text x="154.6" y="48.2">per</text>
<text x="158.8" y="48.2">vdd</text>
<text x="163.2" y="48.2">pin</text>
<text x="28.1" y="70.6">VBUS</text>
<text x="34.2" y="70.6">from</text>
<text x="39.7" y="70.6">USB</text>
<text x="44.7" y="70.6">Connector</text>
<text x="55.4" y="70.6">(nom.</text>
<text x="62.1" y="70.6">+5v)</text>
<text x="68.5" y="70.6">Min.</text>
<text x="73.5" y="70.6">10uF</text>
<text x="79.3" y="70.6">inp./outp.</text>
<text x="90.1" y="70.6">caps</text>
<text x="246.4" y="68.6">VDDA</text>
<text x="252.3" y="68.6">filtering</text>
<text x="254" y="82.5">USB</text>
<text x="259" y="82.5">App</text>
<text x="263.5" y="82.5">note</text>
<text x="268.8" y="82.5">AN4879</text>
<text x="29.2" y="154.9">Mounting</text>
<text x="39.2" y="154.9">Holes</text>
<text x="31.7" y="185.4">M2</text>
</g>
<g font-size="1.3" fill="#0f0f0f">
<text x="189.3" y="65.9">NRST 7</text>
<text x="187.5" y="76.1">HSE_IN 5</text>
<text x="185.8" y="78.6">HSE_OUT 6</text>
<text x="189.1" y="83.7">PC13</text>
<text x="189.1" y="86.2">PC14</text>
<text x="189.1" y="88.8">PC15</text>
<text x="73.7" y="95.1">HSE_IN</text>
<text x="116.8" y="93.9">GND</text>
<text x="190.4" y="93.9">PB018</text>
<text x="259.1" y="92.6">5V</text>
<text x="116.8" y="98.9">+3.3V</text>
<text x="116.8" y="101.5">NRST</text>
<text x="116.8" y="96.4">GND</text>
<text x="190.4" y="101.5">PB339</text>
<text x="190.4" y="96.4">PB119</text>
<text x="252.8" y="100.2">C_USB_D+ 3</text>
<text x="116.8" y="106.6">PB10</text>
<text x="116.8" y="104">PB11</text>
<text x="190.4" y="106.6">PB541</text>
<text x="190.4" y="104">PB440</text>
<text x="252.8" y="102.7">C_USB_D- 2</text>
<text x="116.8" y="109.1">PB1</text>
<text x="116.8" y="111.6">PB0</text>
<text x="190.4" y="111.6">PB743</text>
<text x="190.4" y="109.1">PB642</text>
<text x="72.4" y="114.2">HSE_OUT</text>
<text x="116.8" y="114.2">PA7</text>
<text x="116.8" y="119.3">PA5</text>
<text x="116.8" y="116.7">PA6</text>
<text x="189.1" y="119.3">PB1021</text>
<text x="190.4" y="114.2">PB845</text>
<text x="190.4" y="116.7">PB946</text>
<text x="116.8" y="121.8">PA4</text>
<text x="116.8" y="124.3">PA3</text>
<text x="189.1" y="124.3">PB1225</text>
<text x="189.1" y="121.8">PB1122</text>
<text x="116.8" y="126.9">PA2</text>
<text x="116.8" y="129.4">PA1</text>
<text x="116.8" y="132">PA0</text>
<text x="189.1" y="126.9">PB1326</text>
<text x="189.1" y="129.4">PB1427</text>
<text x="189.1" y="132">PB1528</text>
<text x="116.8" y="134.5">PC15</text>
<text x="116.8" y="137">PC14</text>
<text x="116.8" y="139.6">PC13</text>
<text x="116.8" y="142.1">VBAT</text>
<text x="129.4" y="141" transform="rotate(-90 129.4 141)">PB12</text>
<text x="132" y="141" transform="rotate(-90 132 141)">PB13</text>
<text x="134.5" y="141" transform="rotate(-90 134.5 141)">PB14</text>
<text x="137" y="141" transform="rotate(-90 137 141)">PB15</text>
<text x="139.6" y="141" transform="rotate(-90 139.6 141)">PA8</text>
<text x="142.1" y="141" transform="rotate(-90 142.1 141)">PA9</text>
<text x="144.7" y="141" transform="rotate(-90 144.7 141)">PA10</text>
<text x="147.2" y="141" transform="rotate(-90 147.2 141)">USB_D-</text>
<text x="149.7" y="141" transform="rotate(-90 149.7 141)">USB_D+</text>
<text x="152.3" y="141" transform="rotate(-90 152.3 141)">PA15</text>
<text x="154.8" y="141" transform="rotate(-90 154.8 141)">PB3</text>
<text x="157.4" y="141" transform="rotate(-90 157.4 141)">PB4</text>
<text x="159.9" y="141" transform="rotate(-90 159.9 141)">PB5</text>
<text x="162.4" y="141" transform="rotate(-90 162.4 141)">PB6</text>
<text x="165" y="141" transform="rotate(-90 165 141)">PB7</text>
<text x="167.5" y="141" transform="rotate(-90 167.5 141)">PB8</text>
<text x="170.1" y="141" transform="rotate(-90 170.1 141)">PB9</text>
<text x="172.6" y="141" transform="rotate(-90 172.6 141)">5V</text>
<text x="175.1" y="141" transform="rotate(-90 175.1 141)">GND</text>
<text x="177.7" y="141" transform="rotate(-90 177.7 141)">+3.3V</text>
<text x="206.9" y="141.2" transform="rotate(-90 206.9 141.2)">GND23</text>
<text x="209.4" y="141.2" transform="rotate(-90 209.4 141.2)">GND35</text>
<text x="212" y="141.2" transform="rotate(-90 212 141.2)">GND47</text>
<text x="214.5" y="141.2" transform="rotate(-90 214.5 141.2)">GND 8</text>
</g>
<g font-size="1" fill="#0f0f0f">
<text x="189.2" y="71">BOOT0</text>
<text x="142.4" y="99">CONN_BOOT0</text>
<text x="166.6" y="99">CONN_BOOT1</text>
<text x="189.2" y="99">BOOT1</text>
</g>
<g font-size=".8" fill="#0000c2">
<text x="55.9" y="129.4">CL</text>
<text x="58.1" y="129.4">=</text>
<text x="60" y="129.4">2*(CLO-Cs)</text>
<text x="67.7" y="129.4">=</text>
<text x="69.5" y="129.4">2*(15-5)pF</text>
<text x="77.2" y="129.4">=</text>
<text x="79" y="129.4">20pF</text>
</g>
<g font-size=".5" fill="#0f0f0f">
<text x="77.5" y="46.9">PWR_LED_K</text>
<text x="167.6" y="83.8">PC13_LED_A</text>
</g>
</svg>
